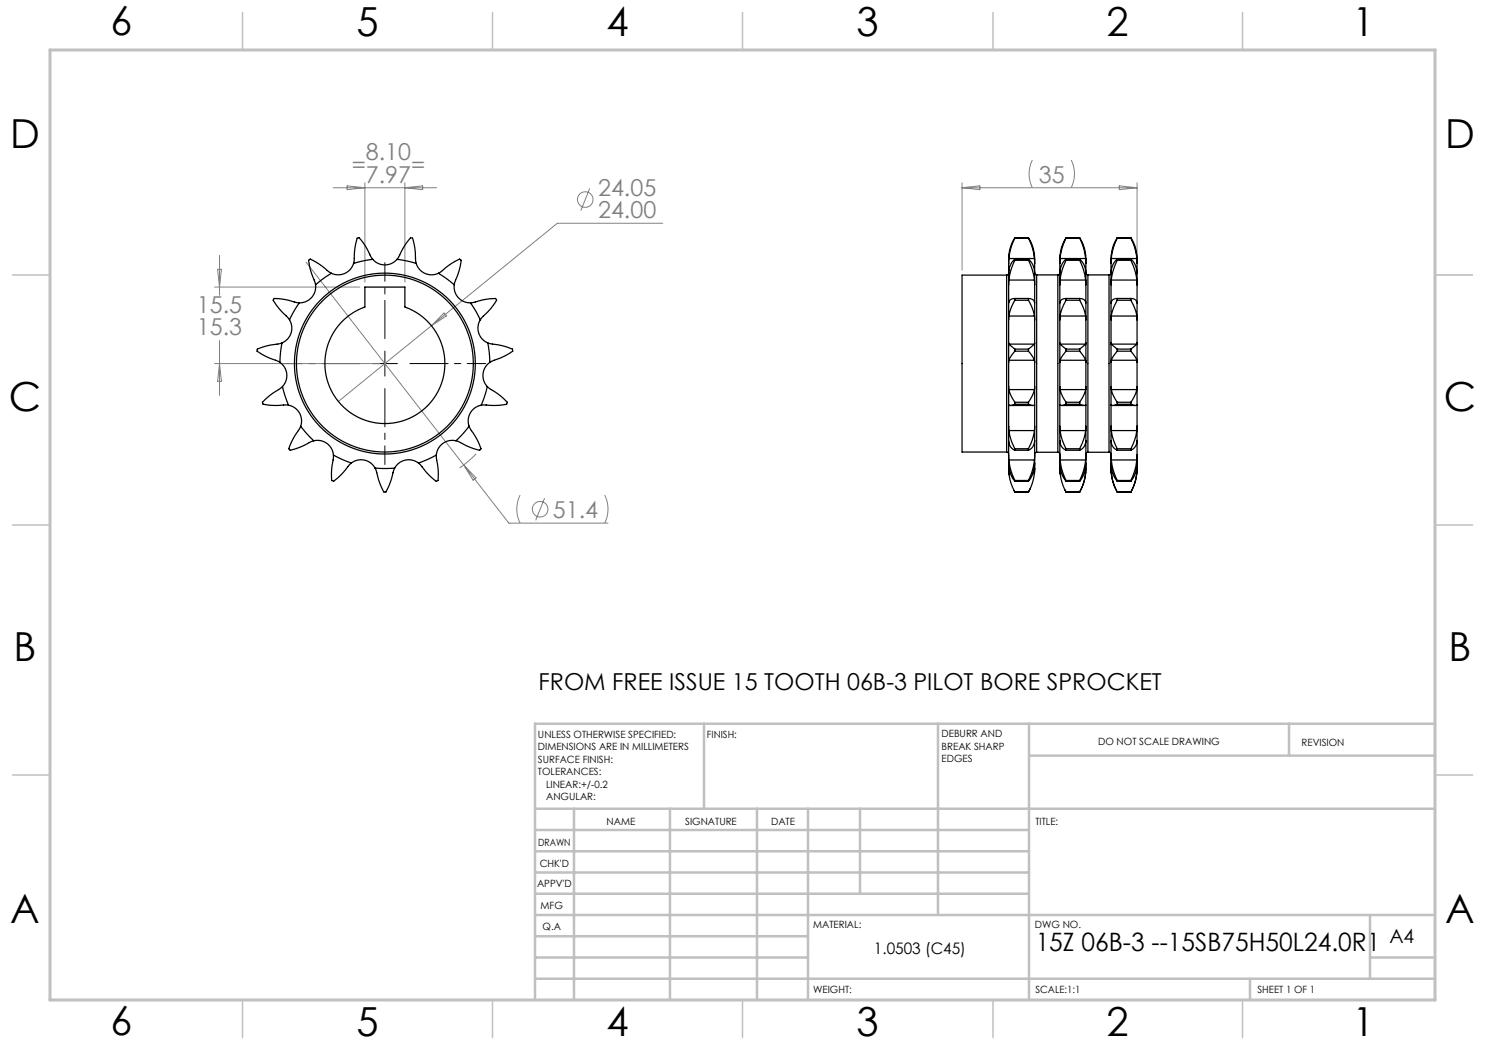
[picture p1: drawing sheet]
<svg xmlns="http://www.w3.org/2000/svg" width="297mm" height="210mm" viewBox="0 0 297 210" stroke-linecap="round" stroke-linejoin="round" font-family="sans-serif">
<g fill="none" stroke="#808080" stroke-width=".2">
<path d="M66.6 37.6h20.7M69.4 37.2l3.6 .4-3.6 .3zM73 36.6v19.8M81 36.6v19.8M81 37.6l3.5-.4v.7zM117.9 37.7l-1.7 4.4M192.4 37.6h35M192.4 36.6v17.4M192.4 37.6l3.6-.4v.7zM206.5 32a6.2 6.2 0 0 0 0 5.6M214.2 32a6.2 6.2 0 0 1 0 5.6M223.9 37.2l3.5 .4-3.5 .3z"/>
<path d="M227.4 36.6v14.3M42.9 57.4h29.1M43.5 53.9h.8l-.4 3.5zM43.9 51.1v8M61.2 52.4l31.5 40.6M132.6 44.7h-21.1l-43.8 35.6M42.9 72.7h33.1M43.9 68.1v11M43.9 72.7l.4 3.6h-.8zM88.8 62.6l.5 .6-3 1.9zM92.7 93l9.1 11.6h19.8M92.7 93l2.5 2.6-.6 .4z"/>
<path d="M95.2 90.8l-3.3 2.8M104 99a6.3 6.3 0 0 0 0 5.6M108.9 99.6l-1.8 4.5M120.9 99a6.3 6.3 0 0 1 0 5.6"/>
<circle cx="117.1" cy="39.9" r="1.56"/>
<circle cx="108" cy="101.8" r="1.56"/>
</g>
<path d="M72 72.7h-15.2M77 67.7v-15.2M77 77.7v15.2M82 72.7h15.2" fill="none" stroke="#000" stroke-width=".2" stroke-dasharray="15.2 1.3 1.3 1.3" stroke-dashoffset="7.6"/>
<path d="M74.5 72.7h5M77 70.2v5" fill="none" stroke="#000" stroke-width=".2"/>
<path d="M287 55h7.5M287 144.8v55.2h-187.2" fill="none" stroke="#c0c0c0" stroke-width=".2"/>
<g fill="none" stroke="#c0c0c0" stroke-width=".5">
<path d="M140.8 144.8v17M187.6 144.8v38.2M205.8 144.8v55.2M205.8 151.1h81.2M257.8 144.8v6.3M287 144.8h-180v55.2M107 161.8h180M107 178.8h98.8M107 174.5h98.8M107 170.3h98.8M107 166h98.8M114.8 161.8v38.2"/>
<path d="M134 161.8v38.2M151.4 161.8v38.2M161.6 161.8v38.2M172 161.8v17M107 195.8h180M107 191.5h54.6M107 187.3h54.6M107 183h180M250 195.8v4.2M274 191.5h13M274 183v12.8"/>
</g>
<g fill="none" stroke="#c0c0c0" stroke-width=".3">
<path d="M48.5 2.5v7.5M98.5 2.5v7.5M148.5 2.5v7.5M198.6 2.5v7.5M248.5 2.5v7.5M2.5 55h7.5M287 55h7.5M2.5 105h7.5M287 105h7.5M2.5 155h7.5M287 155h7.5M48.5 200v7.5"/>
<path d="M98.5 200v7.5M148.5 200v7.5M198.6 200v7.5M248.5 200v7.5"/>
</g>
<path d="M10 10h277v190h-277z" fill="none" stroke="#c0c0c0" stroke-width=".6"/>
<g fill="none" stroke="#000" stroke-width=".25">
<path d="M63.1 57a3.2 3.2 0 0 1-3.2 3.6M66.3 54.7l-.5-.3a11.5 11.5 0 0 0-3.8-2.5l-.2 .1a11.2 11.2 0 0 0 1.2 4.5l.1 .5M66.3 54.7l-3.2 2.3M70.7 52.7a3.2 3.2 0 0 1-4.4 2M73 57.4h8v4a12 12 0 0 1 5.6 18.5 12 12 0 0 1-19.3 0 12 12 0 0 1 5.7-18.5zM74.5 51.9l-.1-.2a16.2 16.2 0 0 0-2.6-4.1h-.3a14 14 0 0 0-.7 4.8l-.1 .3M74.5 51.9l-3.8 .8M74.5 51.9a3.2 3.2 0 0 0 4.9 0M79.4 51.9l3.8 .8M79.4 51.9a18.5 18.5 0 0 1 2.8-4.3h.2a10.2 10.2 0 0 1 .7 4.6l.1 .5M83.2 52.7a3.2 3.2 0 0 0 4.5 2M87.7 54.7a18.5 18.5 0 0 1 4.2-2.9l.3 .2a10.2 10.2 0 0 1-1.3 4.5l-.1 .5"/>
<path d="M87.7 54.7l3.1 2.3M90.8 57a3.2 3.2 0 0 0 3.3 3.6M201.3 55h-8.9v35.4h8.9M201.3 55v35.4M201.7 54.6l-.1 .3-.3 .1M201.7 57v3.6M201.7 54.7v2.3M201.7 52.7v2M201.8 56l-.1 1M201.8 51.7l-.1 1M201.8 56h5.1M201.8 51.7h5.1"/>
<path d="M203 59.7v.4M203 59.7a1.05 1.05 0 0 0-1.3 .9M203 52.1l-.9 2-.3 1.9M203 51.8v.3M203 51.8a3.7 3.7 0 0 0-1.3 2.9M203 47.6a8.5 8.5 0 0 0-1.3 4.7v.4M203 47.6h.1M203 47.6l-.9 2.1-.3 2M203 59.7h2.7M203 52.1h2.7M203 51.8h2.7M203 47.6h2.7"/>
<path d="M205.7 59.7v.4M205.7 59.7a1.05 1.05 0 0 1 1.2 .9M205.7 52.1l.8 2 .4 1.9M205.7 51.8v.3M205.7 51.8a3.7 3.7 0 0 1 1.2 2.9M205.7 47.6h.1M205.7 47.6a8.5 8.5 0 0 1 1.2 4.7v.4M205.7 47.6l.8 2.1 .4 2M206.9 56v1M206.9 51.7v1M206.9 54.6l.2 .3 .2 .1M206.9 57v3.6"/>
<path d="M206.9 54.7v2.3M206.9 52.7v2M207.3 55v35.4M207.3 55h4.3M211.6 55v35.4M212 54.6l-.1 .3-.3 .1M212 57v3.6M212 54.7v2.3M212 52.7v2M212 56v1M212 51.7v1M212 56h5.1"/>
<path d="M212 51.7h5.1M213.2 59.7v.4M213.2 59.7h-.3a.96 .96 0 0 0-.9 .9M213.2 52.1l-.7 1.8-.5 2.1M213.2 51.8l-.3 .3a3.8 3.8 0 0 0-.9 2.6M213.2 51.8v.3M213.2 47.6a8.2 8.2 0 0 0-1.2 4.5v.6M213.2 47.6h.1M213.2 47.6l-.7 1.9-.5 2.2M213.2 59.7h2.7M213.2 52.1h2.7M213.2 51.8h2.7"/>
<path d="M213.2 47.6h2.7M215.9 59.7v.4M215.9 59.7a1.05 1.05 0 0 1 1.3 .9M215.9 52.1l.9 2 .3 1.9M215.9 51.8v.3M215.9 51.8a3.7 3.7 0 0 1 1.3 2.9M215.9 47.6h.1M215.9 47.6a8.5 8.5 0 0 1 1.3 4.7v.4M215.9 47.6l.9 2.1 .3 2M217.1 56l.1 1M217.1 51.7l.1 1M217.2 54.6l.1 .3 .3 .1"/>
<path d="M217.2 57v3.6M217.2 54.7v2.3M217.2 52.7v2M217.6 55v35.4M217.6 55h4.2M221.8 55v35.4M222.2 54.6l-.1 .3-.3 .1M222.2 57v3.6M222.2 54.7v2.3M222.2 52.7v2M222.3 56l-.1 1M222.3 51.7l-.1 1"/>
<path d="M222.3 56h5.1M222.3 51.7h5.1M223.4 59.7v.4M223.4 59.7h-.3a.96 .96 0 0 0-.9 .9M223.4 52.1a12.1 12.1 0 0 0-1.1 3.9M223.4 51.8a3.8 3.8 0 0 0-1.2 2.9M223.4 51.8v.3M223.4 47.6a8.2 8.2 0 0 0-1.2 4.5v.6M223.4 47.6h.1M223.4 47.6l-.7 1.9-.4 2.2M223.4 59.7h2.8M223.4 52.1h2.8"/>
<path d="M223.4 51.8h2.8M223.4 47.6h2.8M226.2 59.7h.3a.96 .96 0 0 1 .9 .9M226.2 59.7v.4M226.2 52.1l.7 1.8 .5 2.1M226.2 51.8l.3 .3a3.8 3.8 0 0 1 .9 2.6M226.2 51.8v.3M226.2 47.6l.7 1.9 .5 2.2M226.2 47.6h.1M226.2 47.6a8.2 8.2 0 0 1 1.2 4.5v.6M227.4 56v1M227.4 51.7v1"/>
<path d="M227.4 57v3.6M227.4 54.7v2.3M227.4 52.7v2M56 72.5a3.2 3.2 0 0 1 .5 4.8M56.4 68.6l-.2 .1a16.2 16.2 0 0 0-4.8 1.2v.2a14.1 14.1 0 0 0 4.4 2.2l.2 .2M56.4 68.6l-.4 3.9M56.5 77.3l-.4 .4a10.2 10.2 0 0 0-3.6 2.9l.1 .2a11.2 11.2 0 0 0 4.6 .2h.5M56.5 77.3l1.2 3.7M57.9 64a3.2 3.2 0 0 1-1.5 4.6M59.9 60.6l-.5-.1a10.2 10.2 0 0 0-4.6-.7l-.1 .2a11.2 11.2 0 0 0 2.9 3.6l.3 .4M59.9 60.6l-2 3.4M94.1 60.6a18.5 18.5 0 0 1 5-.9l.2 .3a10.2 10.2 0 0 1-3 3.6l-.2 .4"/>
<path d="M94.1 60.6l2 3.4M96.1 64a3.2 3.2 0 0 0 1.5 4.6M97.5 77.3a18.5 18.5 0 0 1 4 3.2l-.1 .3a10.2 10.2 0 0 1-4.7 .2h-.5M97.5 77.3l-1.3 3.7M97.6 68.6a18.5 18.5 0 0 1 4.9 1.3v.2a10.2 10.2 0 0 1-4.1 2.1l-.4 .3M97.6 68.6l.4 3.9M98 72.5a3.2 3.2 0 0 0-.5 4.8M201.7 68.6v3.9M201.7 68.6l.1 .2M201.7 77.3v7.9M201.7 77.3l.1 .6M201.7 60.6v3.4"/>
<path d="M201.7 72.5v4.8M201.7 64v4.6M201.8 72l-.1 .5M201.8 68.8l1.2 1M201.8 77.9l.4 1.3 .8 1.3M201.8 63.2l-.1 .8M201.8 72h5.1M201.8 68.8h5.1M201.8 77.9h5.1M201.8 63.2h5.1M203 69.8v.4M203 70.2l-1.2 1.8"/>
<path d="M203 60.1l-.9 1.7-.3 1.4M203 70.2h2.7M203 69.8h2.7M203 60.1h2.7M205.7 70.2l1.2 1.8M205.7 69.8v.4M205.7 60.1l.8 1.7 .4 1.4M206.9 72v.5M206.9 68.8l-1.2 1M206.9 77.9l-.5 1.3-.7 1.3M206.9 63.2v.8M206.9 68.6v3.9"/>
<path d="M206.9 68.6v.2M206.9 77.3v7.9M206.9 77.3v.6M206.9 60.6v3.4M206.9 72.5v4.8M206.9 64v4.6M212 68.6v3.9M212 68.6v.2M212 77.3v3.7M212 77.3v.6M212 60.6v3.4M212 72.5v4.8"/>
<path d="M212 64v4.6M212 72v.5M212 68.8l1.2 1M212 77.9l.4 1.1 .8 1.5M212 63.2v.8M212 72h5.1M212 68.8h5.1M212 77.9h5.1M212 63.2h5.1M213.2 70.2l-1.2 1.8M213.2 69.8v.4M213.2 60.1l-.7 1.5-.5 1.6"/>
<path d="M213.2 70.2h2.7M213.2 69.8h2.7M213.2 60.1h2.7M215.9 70.2l1.2 1.8M215.9 69.8v.4M215.9 60.1l.9 1.7 .3 1.4M217.1 72l.1 .5M217.1 68.8l-1.2 1M217.1 77.9l-.4 1.3-.8 1.3M217.1 63.2l.1 .8M217.2 68.6v3.9M217.2 68.6l-.1 .2"/>
<path d="M217.2 77.3v7.9M217.2 77.3l-.1 .6M217.2 60.6v3.4M217.2 72.5v4.8M217.2 64v4.6M222.2 68.6v3.9M222.2 68.6l.1 .2M222.2 77.3v3.7M222.2 77.3l.1 .6M222.2 60.6v3.4M222.2 72.5v4.8M222.2 64v4.6"/>
<path d="M222.3 72l-.1 .5M222.3 68.8l1.1 1M222.3 77.9l.3 1.1 .8 1.5M222.3 63.2l-.1 .8M222.3 72h5.1M222.3 68.8h5.1M222.3 77.9h5.1M222.3 63.2h5.1M223.4 70.2l-1.1 1.8M223.4 69.8v.4M223.4 60.1l-.7 1.5-.4 1.6M223.4 70.2h2.8"/>
<path d="M223.4 69.8h2.8M223.4 60.1h2.8M226.2 70.2l1.2 1.8M226.2 69.8v.4M226.2 60.1l.7 1.5 .5 1.6M227.4 72v.5M227.4 68.8l-1.2 1M227.4 77.9l-.4 1.1-.8 1.5M227.4 63.2v.8M227.4 68.6v.2M227.4 68.6v3.9M227.4 77.3v.6"/>
<path d="M227.4 77.3v3.7M227.4 60.6v3.4M227.4 72.5v4.8M227.4 64v4.6M57.7 81a3.2 3.2 0 0 1 2.4 4.2M60.1 85.2l-.2 .5a11.5 11.5 0 0 0-2.1 4.1l.2 .2a9.7 9.7 0 0 0 4.3-1.7l.5-.1M60.1 85.2l2.7 3M62.8 88.2a3.2 3.2 0 0 1 3.9 2.8M66.7 91v.5a10.2 10.2 0 0 0-.3 4.6l.2 .1a11.2 11.2 0 0 0 3.3-3.3l.4-.3M66.7 91l3.6 1.6M70.3 92.6a3.2 3.2 0 0 1 4.7 1M75 93.6l.2 .5a10.2 10.2 0 0 0 1.7 4.3h.2a11.2 11.2 0 0 0 1.6-4.3l.2-.5"/>
<path d="M75 93.6h3.9M83.7 92.6a3.2 3.2 0 0 0-4.8 1M87.3 91a18.5 18.5 0 0 1 .3 5.1l-.3 .1a10.2 10.2 0 0 1-3.2-3.3l-.4-.3M87.3 91l-3.6 1.6M91.2 88.2a3.2 3.2 0 0 0-3.9 2.8M93.8 85.2a18.5 18.5 0 0 1 2.4 4.6l-.2 .2a10.2 10.2 0 0 1-4.3-1.7l-.5-.1M93.8 85.2l-2.6 3M96.2 81a3.2 3.2 0 0 0-2.4 4.2M201.3 90.4l.3 .1 .1 .3M201.7 93.6l.1 1.3M201.7 85.2l.1 .9M201.7 88.2l.1 .3a1.98 1.98 0 0 0 1.2 1.6"/>
<path d="M201.7 85.2v3M201.7 91l.1 1M201.7 88.2v2.8M201.7 92.6l.1 .7a5.6 5.6 0 0 0 1.2 3M201.7 91v1.6M201.7 93.6l.1 .9M201.7 92.6v1M201.7 81h.1M201.8 86.1l.4 1.9 .8 1.7M201.8 92l.4 2.2 .8 1.9M201.8 94.5l.4 2.2 .8 1.7M201.8 86.1h5.1"/>
<path d="M201.8 92h5.1M201.8 94.5h.2M202 81.1h4.6M202.8 98.1l.2 .3M203 80.5v.4M203 80.9l-.9 .2-.3-.1M203 89.7v.4M203 96.1v.2M203 98.4h.1M203 98.4h2.7M203 80.9h2.7M203 80.5h2.7"/>
<path d="M203 89.7h2.7M203 90.1h2.7M203 96.1h2.7M203 96.3h2.7M205.7 80.5v.4M205.7 80.9l.8 .2 .4-.1M205.7 89.7v.4M205.7 96.1v.2M205.7 98.4h.1M206 97.8l-.3 .6M206.6 94.5h.3M206.9 86.1l-.5 1.9-.7 1.7"/>
<path d="M206.9 92l-.5 2.2-.7 1.9M206.9 94.5l-.5 2.2-.7 1.7M206.9 81h.1M206.9 93.6v1M206.9 85.2v.9M206.9 88.2v.3a1.98 1.98 0 0 1-1.2 1.6M206.9 85.2v3M206.9 91v1M206.9 88.2v2.8M206.9 92.6v.7a5.6 5.6 0 0 1-1.2 3M206.9 91v1.6M206.9 93.6v.9"/>
<path d="M206.9 92.6v1M207.3 90.4l-.2 .2-.2 .2M207.3 90.4h4.3M211.6 90.4l.3 .2 .1 .2M212 93.6v1.2M212 85.2v.9M212 81v4.2M212 88.2l.1 .7a1.95 1.95 0 0 0 1.1 1.2M212 85.2v3M212 91v1M212 88.2v2.8M212 92.6l.1 1.3a5.4 5.4 0 0 0 1.1 2.4"/>
<path d="M212 91v1.6M212 93.6v.9M212 92.6v1M212 81h.1M212 86.1l.4 1.7 .8 1.9M212 92l.4 2 .8 2.1M212 94.5l.4 2 .8 1.9M212 86.1h5.1M212 92h5.1M212 94.5h.3M212.3 81.1h4.6M213 98l.2 .4"/>
<path d="M213.2 80.5v.4M213.2 80.9l-.7 .2-.5-.1M213.2 89.7v.4M213.2 96.1v.2M213.2 98.4h.1M213.2 98.4h2.7M213.2 80.9h2.7M213.2 80.5h2.7M213.2 89.7h2.7M213.2 90.1h2.7M213.2 96.1h2.7M213.2 96.3h2.7"/>
<path d="M215.9 80.5v.4M215.9 80.9l.9 .2 .3-.1M215.9 89.7v.4M215.9 96.1v.2M215.9 98.4h.1M216.9 94.5h.2M217.1 86.1l-.4 1.9-.8 1.7M217.1 92l-.4 2.2-.8 1.9M217.1 94.5l-.4 2.2-.8 1.7M217.2 81h-.1M217.2 93.6v.1a9.5 9.5 0 0 1-1.3 4.7M217.2 85.2l-.1 .9"/>
<path d="M217.2 88.2l-.1 .3a1.98 1.98 0 0 1-1.2 1.6M217.2 85.2v3M217.2 91l-.1 1M217.2 88.2v2.8M217.2 92.6l-.1 .7a5.6 5.6 0 0 1-1.2 3M217.2 91v1.6M217.2 93.6l-.1 .9M217.2 92.6v1M217.6 90.4l-.3 .2-.1 .2M217.6 90.4h4.2M221.8 90.4l.3 .2 .1 .2M222.2 93.6v.1a9.5 9.5 0 0 0 1.2 4.7"/>
<path d="M222.2 85.2l.1 .9M222.2 81v4.2M222.2 88.2l.1 .7a1.96 1.96 0 0 0 1.1 1.2M222.2 85.2v3M222.2 91l.1 1M222.2 88.2v2.8M222.2 92.6l.1 1.3a5.4 5.4 0 0 0 1.1 2.4M222.2 91v1.6M222.2 93.6l.1 .9M222.2 92.6v1M222.2 81h.1M222.3 86.1l.3 1.7 .8 1.9"/>
<path d="M222.3 92l.3 2 .8 2.1M222.3 94.5l.3 2 .8 1.9M222.3 86.1h5.1M222.3 92h5.1M222.3 94.5h.2M222.5 81.1h4.6M223.4 80.5v.4M223.4 80.9l-.7 .2-.4-.1M223.4 89.7v.4M223.4 96.1v.2M223.4 98.4h.1M223.4 98.4h2.8"/>
<path d="M223.4 80.9h2.8M223.4 80.5h2.8M223.4 89.7h2.8M223.4 90.1h2.8M223.4 96.1h2.8M223.4 96.3h2.8M226.2 80.5v.4M226.2 80.9l.7 .2 .5-.1M226.2 89.7v.4M226.2 96.1v.2M226.2 98.4h.1M227.1 94.5h.3"/>
<path d="M227.4 86.1l-.4 1.7-.8 1.9M227.4 92l-.4 2-.8 2.1M227.4 94.5l-.4 2-.8 1.9M227.4 93.6v.1a9.5 9.5 0 0 1-1.2 4.7M227.4 85.2v.9M227.4 81v4.2M227.4 88.2l-.1 .7a1.95 1.95 0 0 1-1.1 1.2M227.4 85.2v3M227.4 91v1M227.4 88.2v2.8M227.4 92.6l-.1 1.3a5.4 5.4 0 0 1-1.1 2.4M227.4 91v1.6"/>
<path d="M227.4 93.6v.9M227.4 92.6v1"/>
<circle cx="77" cy="72.7" r="18.1"/>
<circle cx="77" cy="72.7" r="17.7"/>
</g>
<g font-size="8">
<text x="22.1" y="7.1">6</text>
<text x="71.3" y="7.1">5</text>
<text x="121.3" y="7.1">4</text>
<text x="171.3" y="7.1">3</text>
<text x="221.3" y="7.1">2</text>
<text x="270.5" y="7.1">1</text>
<text x="2" y="29.7">D</text>
<text x="289" y="29.7">D</text>
<text x="1.8" y="82.2">C</text>
<text x="288.8" y="82.2">C</text>
<text x="2.7" y="132.2">B</text>
<text x="289.7" y="132.2">B</text>
<text x="2" y="184.6">A</text>
<text x="289" y="184.6">A</text>
<text x="22.1" y="207.1">6</text>
<text x="71.3" y="207.1">5</text>
<text x="121.3" y="207.1">4</text>
<text x="171.3" y="207.1">3</text>
<text x="221.3" y="207.1">2</text>
<text x="270.5" y="207.1">1</text>
</g>
<text font-size="5.1" x="207.1" y="190.2">15Z 06B-3 --15SB75H50L24.0R1</text>
<g font-size="4.7" fill="#808080">
<text x="70.4" y="34.5">=</text>
<text x="73.2" y="32">8.10</text>
<text x="82.2" y="34.5">=</text>
<text x="73.2" y="36.5">7.97</text>
<text x="119.6" y="39.1">24.05</text>
<text x="207.8" y="36.5">35</text>
<text x="119.6" y="43.6">24.00</text>
<text x="39.4" y="62.6">15.5</text>
<text x="39.4" y="67.1">15.3</text>
<text x="110.6" y="103.6">51.4</text>
</g>
<text font-size="4.7" x="107.7" y="138">FROM FREE ISSUE 15 TOOTH 06B-3 PILOT BORE SPROCKET</text>
<text font-size="3.9" x="277.9" y="188.5">A4</text>
<text font-size="3.2" x="174.8" y="190.9">1.0503 (C45)</text>
<g font-size="2">
<text x="107.6" y="147.6">UNLESS OTHERWISE SPECIFIED:</text>
<text x="141.4" y="147.6">FINISH:</text>
<text x="188.3" y="147.5">DEBURR AND</text>
<text x="188.3" y="150">BREAK SHARP</text>
<text x="219.6" y="149">DO NOT SCALE DRAWING</text>
<text x="260.3" y="149.2">REVISION</text>
<text x="107.6" y="150.1">DIMENSIONS ARE IN MILLIMETERS</text>
<text x="107.6" y="152.6">SURFACE FINISH:</text>
<text x="107.6" y="155.1">TOLERANCES:</text>
<text x="188.3" y="152.5">EDGES</text>
<text x="109.2" y="157.6">LINEAR:+/-0.2</text>
<text x="109.2" y="160.1">ANGULAR:</text>
<text x="121.3" y="165">NAME</text>
<text x="137" y="164.9">SIGNATURE</text>
<text x="154.2" y="164.9">DATE</text>
<text x="207.1" y="164.9">TITLE:</text>
<text x="107.6" y="169.1">DRAWN</text>
<text x="107.9" y="173.3">CHK'D</text>
<text x="107.4" y="177.4">APPV'D</text>
<text x="108.1" y="181.8">MFG</text>
<text x="108.5" y="186">Q.A</text>
<text x="162.6" y="185.5">MATERIAL:</text>
<text x="207" y="185.5">DWG NO.</text>
<text x="162.6" y="198.5">WEIGHT:</text>
<text x="207.1" y="198.6">SCALE:1:1</text>
<text x="251.5" y="198.6">SHEET 1 OF 1</text>
</g>
</svg>
